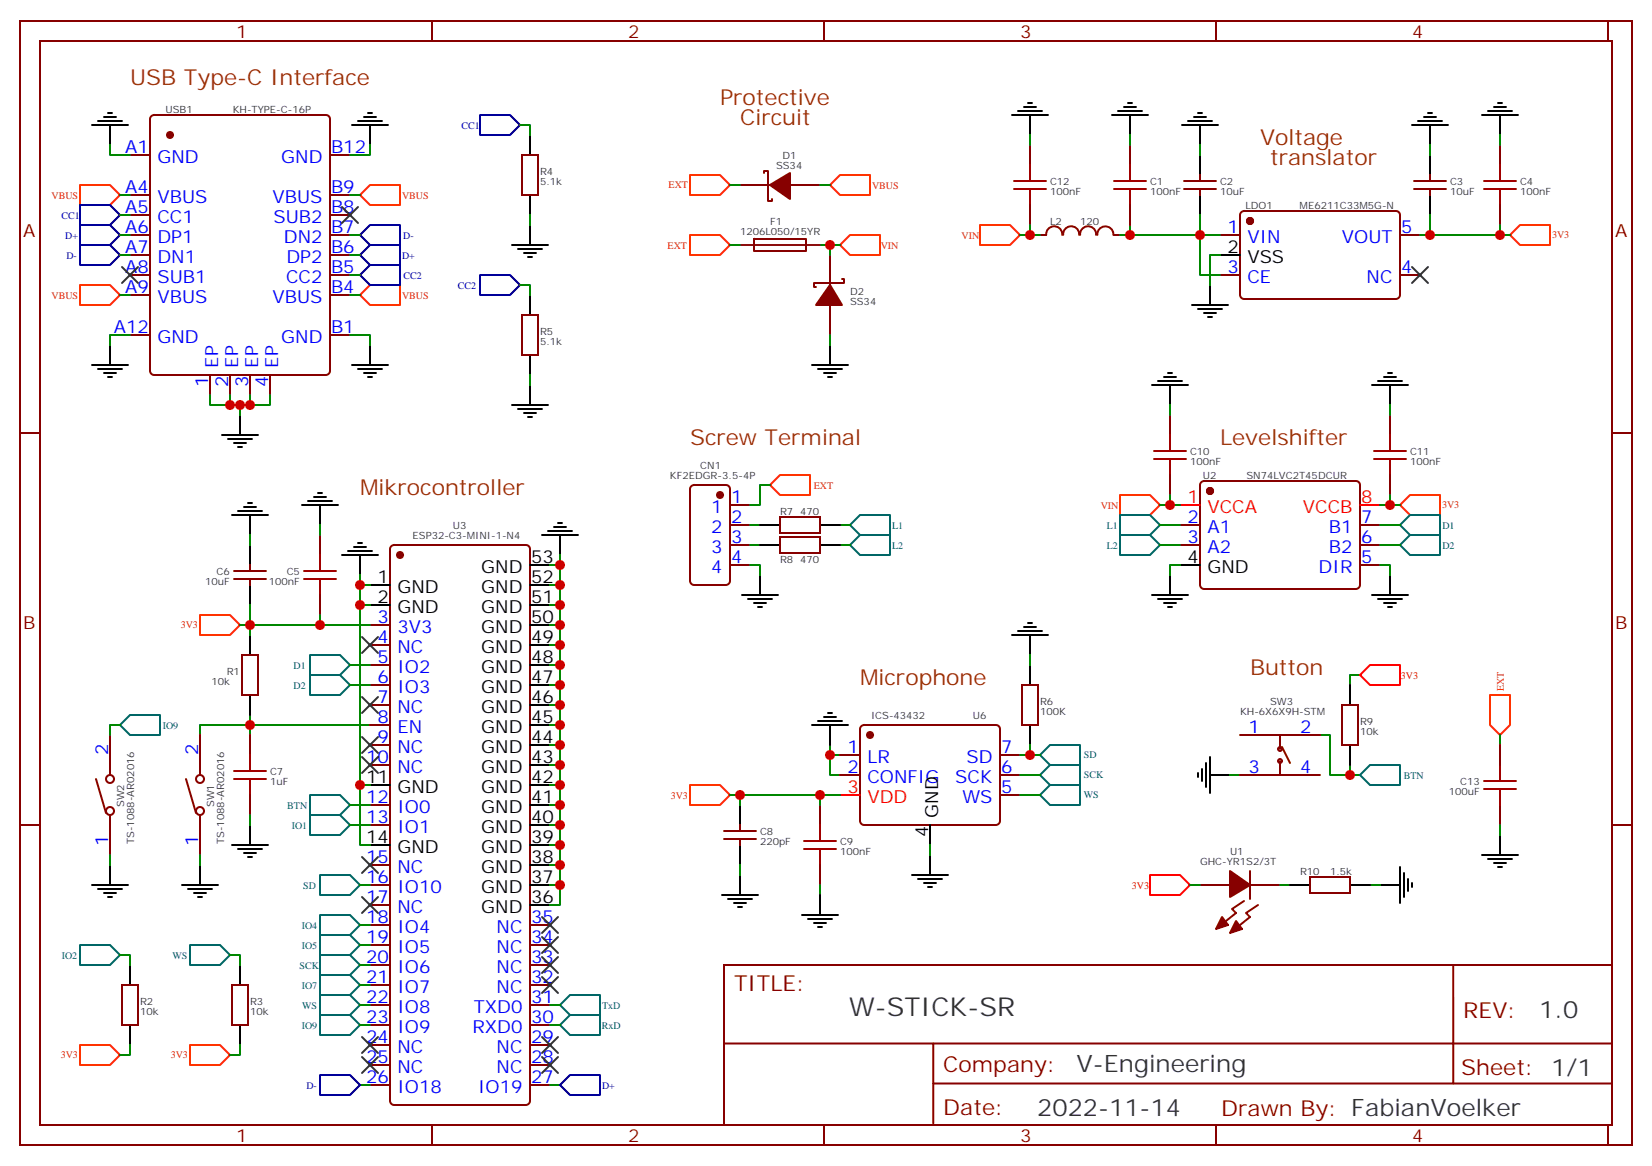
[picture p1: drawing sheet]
<svg xmlns="http://www.w3.org/2000/svg" width="291mm" height="206mm" viewBox="0 0 291 206" stroke-linecap="round" stroke-linejoin="round" font-family="sans-serif">
<g fill="none" stroke="#870000" stroke-width=".35">
<path d="M3.5 3.7h284.4v198.3h-284.4zM7.1 7.2h277.2v191.2h-277.2zM76.2 3.7v3.5M145.3 3.7v3.5M214.5 3.7v3.5M283.6 3.7v3.5M22.9 37.9h3.6M22.9 34.4h3.6M22.9 27.3h3.6M26.7 20.5l.5-.2h30.3a.71 .71 0 0 1 .7 .7v44.4a.76 .76 0 0 1-.7 .7h-30.3a.76 .76 0 0 1-.7-.7v-44.4zM58.2 37.9h3.5M58.2 34.4h3.5"/>
<path d="M58.2 27.3h3.5M92.1 27.3h2.8v7.1h-2.8zM130.5 32.6h5.3M134.8 30.5v-.3h.7v5.3h.7v-.4M139.3 32.6h5.3M181.7 25.6v3.5M181.7 36.2v3.5M199.3 25.6v3.5M199.3 36.2v3.5M208.8 31.9h5.7M208.8 33.3h5.7M211.7 30.9v1"/>
<path d="M211.7 33.3v1.1M219 37.4l.4-.2h26.8a.71 .71 0 0 1 .7 .7v14.1a.76 .76 0 0 1-.7 .7h-26.8a.76 .76 0 0 1-.7-.7v-14.1zM249.4 31.9h5.7M249.4 33.3h5.7M252.2 30.9v1M252.2 33.3v1.1M264.6 25.6v3.5M264.6 36.2v3.5M22.9 59.1h3.6M22.9 52h3.6M22.9 48.5h3.6M22.9 45h3.6"/>
<path d="M22.9 41.5h3.6M58.2 59.1h3.5M58.2 52h3.5M58.2 48.5h3.5M58.2 45h3.5M58.2 41.5h3.5M92.1 55.6h2.8v7h-2.8zM133 42.2h9.1l.1 2-9.2 .1zM146.4 45v5.3M146.4 53.8v5.3M148.5 49.2h.4v.7h-5.3v.7h.3M183.4 41.5h1.1"/>
<path d="M184.5 41.4a1.41 1.41 0 0 1 1.5-1.5 1.41 1.41 0 0 1 1.4 1.5M187.5 41.4a1.41 1.41 0 0 1 1.4-1.5 1.41 1.41 0 0 1 1.4 1.5M190.5 41.4a1.41 1.41 0 0 1 1.4-1.5 1.41 1.41 0 0 1 1.4 1.5M193.6 41.4a1.41 1.41 0 0 1 1.4-1.5 1.41 1.41 0 0 1 1.4 1.5M196.5 41.5h1.1M215.2 48.5h3.5M215.2 41.5h3.5M246.9 48.5h3.6M246.9 41.5h3.6M3.5 76.4h3.6M37 66.1v3.6M40.6 66.1v3.6"/>
<path d="M44.1 66.1v3.6M47.6 66.1v3.6M206.4 73.2v3.5M245.2 73.2v3.5M284.3 76.4h3.6M44.1 99.7v1M56.4 94.4v3.5M69 96.3l.5-.2h23.3a.71 .71 0 0 1 .7 .7v97.4a.76 .76 0 0 1-.7 .7h-23.3a.76 .76 0 0 1-.7-.7v-97.4zM121.9 85.8l.5-.3h5.7a.71 .71 0 0 1 .7 .8v16.2a.76 .76 0 0 1-.7 .7h-5.7a.76 .76 0 0 1-.7-.7v-16.2zM128.8 92.6h3.5M128.8 96.1h3.5M128.8 99.7h3.5"/>
<path d="M128.8 89.1h3.5M137.6 91.2h7v2.8h-7zM137.6 94.7h7v2.8h-7zM206.4 83.8v3.5M208.1 92.6h3.6M208.1 96.1h3.6M211.9 85l.5-.2h26.8a.71 .71 0 0 1 .7 .7v17.7a.76 .76 0 0 1-.7 .7h-26.8a.76 .76 0 0 1-.7-.7v-17.7zM239.9 92.6h3.5M239.9 96.1h3.5M239.9 99.7h3.5M245.2 83.8v3.5M41.3 100.7h5.6"/>
<path d="M41.3 102.1h5.6M42.7 115.5h2.8v7.1h-2.8zM44.1 102.1v1.1M56.4 105v3.5M65.3 110.2h3.5M65.3 113.8h3.5M65.3 117.3h3.5M16.9 137.4l1.8 6M19.4 129.6v7.1M32.8 137.4l1.8 6M35.3 129.6v7.1M44.1 129.6v3.6"/>
<path d="M65.3 120.8h3.5M65.3 124.4h3.5M65.3 127.9h3.5M65.3 131.4h3.5M65.3 134.9h3.5M148.2 133.2h3.5M148.2 136.7h3.5M151.9 128.1l.5-.2h23.3a.71 .71 0 0 1 .7 .7v16.2a.76 .76 0 0 1-.7 .7h-23.3a.76 .76 0 0 1-.7-.7v-16.2zM176.4 133.2h3.5M176.4 136.7h3.5M180.3 120.8h2.8v7.1h-2.8zM218.7 136.7h14.1"/>
<path d="M218.7 129.6h14.1M225.8 129.6v2.5M225.8 134.2v2.5M226.1 131.8l1.4 2.8M236.7 124.4h2.8v7h-2.8zM264.6 131.4v3.5M3.5 145.5h3.6M19.4 143.8v7M35.3 143.8v7M44.1 140.2v3.6M65.3 145.5h3.5M65.3 142h3.5"/>
<path d="M65.3 152.6h3.5M65.3 156.1h3.5M65.3 159.6h3.5M127.7 146.6h5.6M127.7 148h5.6M130.5 145.5v1.1M130.5 148v1M144.6 142v3.5M144.6 152.6v3.5M176.4 140.2h3.5M211.7 156.1h5.3M219.4 158.9l-2.1 1.4 .7 .7-1.7 1.5"/>
<path d="M220.5 156.1h5.3M220.5 153.6v5M221.9 159.6l-2.1 1.4 .7 .7-1.8 1.5M231.1 154.7h7v2.8h-7zM264.6 142v3.5M284.3 145.5h3.6M21.5 173.7h2.8v7.1h-2.8zM40.9 173.7h2.8v7.1h-2.8zM65.3 163.2h3.5M65.3 166.7h3.5M65.3 170.2h3.5M65.3 173.7h3.5"/>
<path d="M65.3 177.3h3.5M93.5 163.2h3.5M93.5 166.7h3.5M93.5 170.2h3.5M93.5 173.7h3.5M93.5 177.3h3.5M127.7 170.2h156.6v28.2h-156.6zM256.3 170.2v20.9M65.3 180.8h3.5M65.3 184.3h3.5M65.3 187.9h3.5M65.3 191.4h3.5"/>
<path d="M76.2 198.4v3.6M93.5 180.8h3.5M93.5 184.3h3.5M93.5 187.9h3.5M93.5 191.4h3.5M127.7 184.1h156.5M145.3 198.4v3.6M164.6 191.1h119.6M164.6 184.1v14.1M214.5 198.4v3.6M283.6 198.4v3.6"/>
<circle cx="19.4" cy="137.4" r=".71"/>
<circle cx="35.3" cy="137.4" r=".71"/>
<circle cx="225.8" cy="134.2" r=".35"/>
<circle cx="225.8" cy="132.1" r=".35"/>
<circle cx="19.4" cy="143.1" r=".71"/>
<circle cx="35.3" cy="143.1" r=".71"/>
</g>
<g fill="none" stroke="#000" stroke-width=".35">
<path d="M19 19.9h.8M64.9 19.9h.7M179.6 19.6h4.2M180.6 18.9h2.1M181.3 18.2h.7M197.2 19.6h4.2M198.3 18.9h2.1M199 18.2h.7M211.3 19.9h.7M251.9 19.9h.7M262.5 19.6h4.2M263.5 18.9h2.1"/>
<path d="M264.2 18.2h.7M16.2 22h6.4M17.3 21.3h4.2M18.3 20.6h2.2M19.4 22v3.6M62.1 22h6.3M63.1 21.3h4.3M64.2 20.6h2.1M65.3 22v3.6M93.5 23.8v3.5M93.5 34.4v3.5M93.5 39.7v3.5"/>
<path d="M178.5 20.3h6.4M181.7 20.3v3.5M196.1 20.3h6.4M199.3 20.3v3.5M208.5 22h6.3M209.5 21.3h4.3M210.6 20.6h2.1M211.7 22v3.6M211.7 27.3v3.6M211.7 34.4v3.5M249.1 22h6.3M250.1 21.3h4.3"/>
<path d="M251.2 20.6h2.1M252.2 22v3.6M252.2 27.3v3.6M252.2 34.4v3.5M261.4 20.3h6.4M264.6 20.3v3.5M90.3 43.2h6.4M91.4 43.9h4.2M92.4 44.6h2.1M93.1 45.3h.7M93.5 52v3.6M210.3 53.8h6.3"/>
<path d="M211.3 54.5h4.2M212.4 55.2h2.1M213.1 55.9h.7M213.4 50.3v3.5M215.2 45h3.5M16.2 64.4h6.4M17.3 65.1h4.2M18.3 65.8h2.2M19 66.5h.8M19.4 60.9v3.5M39.2 76.7h6.3M40.2 77.4h4.2"/>
<path d="M41.3 78.1h2.1M42 78.8h.7M42.3 73.2v3.5M62.1 64.4h6.3M63.1 65.1h4.3M64.2 65.8h2.1M64.9 66.5h.7M65.3 60.9v3.5M90.3 71.4h6.4M91.4 72.1h4.2M92.4 72.8h2.1M93.1 73.6h.7"/>
<path d="M93.5 62.6v3.5M93.5 67.9v3.5M143.2 64.4h6.4M144.3 65.1h4.2M145.3 65.8h2.2M146 66.5h.8M146.4 60.9v3.5M203.2 67.9h6.3M204.3 67.2h4.2M205.3 66.5h2.1M206 65.8h.7M206.4 67.9v3.5"/>
<path d="M242 67.9h6.4M243.1 67.2h4.2M244.1 66.5h2.1M244.8 65.8h.7M245.2 67.9v3.5M40.9 90.8h6.4M42 90.1h4.2M43 89.4h2.2M43.7 88.7h.7M44.1 90.8v3.6M44.1 96.1v3.6M53.3 89.1h6.3"/>
<path d="M54.3 88.4h4.3M55.4 87.7h2.1M56.1 87h.7M56.4 89.1v3.5M60.3 97.9h6.4M61.4 97.2h4.2M62.4 96.5h2.2M63.1 95.8h.8M63.5 97.9v3.5M93.5 99.7h3.5M95.6 94.4h6.4M96.7 93.7h4.2"/>
<path d="M97.7 93h2.1M98.4 92.3h.7M98.8 94.4v3.5M134.1 92.6h3.5M134.1 96.1h3.5M144.6 92.6h3.6M144.6 96.1h3.6M208.1 99.7h3.6M44.1 103.2v3.5M44.1 112v3.5M65.3 103.2h3.5M65.3 106.7h3.5"/>
<path d="M93.5 103.2h3.5M93.5 106.7h3.5M93.5 117.3h3.5M93.5 113.8h3.5M93.5 110.2h3.5M130.9 105h6.3M131.9 105.7h4.3M133 106.4h2.1M133.7 107.1h.7M134.1 101.4v3.6M178.5 112h6.4M179.6 111.3h4.2"/>
<path d="M180.6 110.6h2.1M181.3 109.9h.7M181.7 112v3.5M181.7 117.3v3.5M203.2 105h6.3M204.3 105.7h4.2M205.3 106.4h2.1M206 107.1h.7M206.4 101.4v3.6M242 105h6.4M243.1 105.7h4.2M244.1 106.4h2.1"/>
<path d="M244.8 107.1h.7M245.2 101.4v3.6M44.1 122.6v3.5M65.3 138.5h3.5M93.5 127.9h3.5M93.5 138.5h3.5M93.5 134.9h3.5M93.5 131.4h3.5M93.5 124.4h3.5M93.5 120.8h3.5M143.2 127.9h6.4M144.3 127.2h4.2"/>
<path d="M145.3 126.5h2.2M146 125.8h.8M146.4 127.9v3.5M181.7 127.9v3.5M211.3 136.3v.8M212 135.6v2.2M212.7 134.6v4.2M213.4 133.5v6.4M213.4 136.7h3.6M238.1 120.8v3.6M238.1 131.4v3.5M16.2 156.1h6.4"/>
<path d="M17.3 156.8h4.2M18.3 157.5h2.2M19 158.2h.8M19.4 152.6v3.5M32.1 156.1h6.4M33.2 156.8h4.2M34.2 157.5h2.1M34.9 158.2h.7M35.3 152.6v3.5M40.9 149h6.4M42 149.8h4.2M43 150.5h2.2"/>
<path d="M43.7 151.2h.7M44.1 145.5v3.5M65.3 149h3.5M93.5 156.1h3.5M93.5 149h3.5M93.5 159.6h3.5M93.5 152.6h3.5M93.5 145.5h3.5M93.5 142h3.5M127.4 157.9h6.3M128.4 158.6h4.2M129.5 159.3h2.1"/>
<path d="M130.2 160h.7M130.5 142v3.5M130.5 149v3.6M130.5 154.3v3.6M144.6 157.9v3.5M160.9 154.3h6.3M161.9 155h4.3M163 155.8h2.1M163.7 156.5h.7M164 145.5v3.5M164 150.8v3.5M227.5 156.1h3.6"/>
<path d="M238.1 156.1h3.6M243.4 156.1h3.5M246.9 152.9v6.4M247.6 154v4.2M248.4 155v2.2M249.1 155.8v.7M261.4 150.8h6.4M262.5 151.5h4.2M263.5 152.2h2.1M264.2 152.9h.7M264.6 147.3v3.5M22.9 170.2v3.5"/>
<path d="M42.3 170.2v3.5M141.5 161.4h6.3M142.5 162.1h4.3M143.6 162.8h2.1M144.3 163.5h.7M22.9 180.8v3.5M42.3 180.8v3.5"/>
</g>
<g fill="none" stroke="#008700" stroke-width=".35">
<path d="M19.4 25.6v1.7h3.5M21.2 34.4h1.7M21.2 37.9h1.7M61.7 34.4h1.8M65.3 25.6v1.7h-3.6M91.7 22h1.8v1.8M93.5 37.9v1.8M128.8 32.6h1.7M144.6 32.6h1.8M181.7 39.7v1.8h1.7M181.7 23.8v1.8M199.3 39.7v1.8h-1.7"/>
<path d="M199.3 23.8v1.8M211.7 37.9v3.6h-12.4M211.7 25.6v1.7M252.2 25.6v1.7M252.2 37.9v3.6M264.6 23.8v1.8M264.6 39.7v1.8M21.2 45h1.7M21.2 41.5h1.7M21.2 52h1.7M22.9 59.1h-3.5v1.8M61.7 59.1h3.6v1.8"/>
<path d="M61.7 45h1.8M61.7 41.5h1.8M61.7 52h1.8M61.7 48.5h1.8M91.7 50.3h1.8v1.7M128.8 43.2h1.7M144.6 43.2h1.8v1.8M146.4 59.1v1.8M146.4 43.2h1.8M179.9 41.5h1.8M215.2 45h-1.8v5.3M215.2 41.5h-3.5v7h3.5"/>
<path d="M250.5 41.5h15.8M37 69.7v1.7h5.3v1.8M40.6 69.7v1.7M44.1 69.7v1.7h-1.8M47.6 69.7v1.7h-3.5M93.5 66.1v1.8M206.4 71.4v1.8M245.2 71.4v1.8M44.1 94.4v1.7M56.4 92.6v1.8M98.8 97.9v1.8h-1.8M98.8 99.7v3.5h-1.8"/>
<path d="M132.3 99.7h1.8v1.7M132.3 92.6h1.8M132.3 96.1h1.8M135.8 85.5h-1.7v3.6h-1.8M148.2 92.6h1.7M148.2 96.1h1.7M204.6 89.1h3.5M204.6 92.6h3.5M204.6 96.1h3.5M206.4 87.3v1.8M208.1 99.7h-1.7v1.7M243.4 99.7h1.8v1.7"/>
<path d="M243.4 89.1h3.5M243.4 92.6h3.5M243.4 96.1h3.5M245.2 87.3v1.8M42.3 110.2h23M44.1 106.7v5.3M56.4 108.5v1.7M61.7 117.3h3.6M63.5 101.4v1.8h1.8M63.5 103.2v3.5h1.8M63.5 106.7v42.3h1.8M98.8 103.2v3.5h-1.8"/>
<path d="M98.8 106.7v3.5h-1.8M98.8 110.2v3.6h-1.8M98.8 113.8v3.5h-1.8M98.8 117.3v3.5h-1.8M181.7 115.5v1.8M239.9 119.1h-1.8v1.7M21.2 127.9h-1.8v1.7M44.1 126.1v3.5M61.7 120.8h3.6M63.5 138.5h1.8M65.3 127.9h-30v1.7M98.8 120.8v3.6h-1.8"/>
<path d="M98.8 124.4v3.5h-1.8M98.8 127.9v3.5h-1.8M98.8 131.4v3.5h-1.8M98.8 134.9v3.6h-1.8M98.8 138.5v3.5h-1.8M146.4 133.2v3.5h1.8M146.4 131.4v1.8h1.8M179.9 136.7h3.5M181.7 131.4v1.8h-1.8M181.7 133.2h1.7M217 136.7h1.7M232.8 129.6h1.8v7.1h5.3"/>
<path d="M238.1 134.9v1.8M264.6 129.6v1.8M19.4 150.8v1.8M35.3 150.8v1.8M44.1 143.8v1.7M61.7 142h3.6M61.7 145.5h3.6M63.5 156.1h1.8M98.8 142v3.5h-1.8M98.8 145.5v3.5h-1.8M98.8 149v3.6h-1.8M98.8 152.6v3.5h-1.8"/>
<path d="M98.8 156.1v3.5h-1.8M128.8 140.2h19.4M130.5 140.2v1.8M130.5 152.6v1.7M144.6 140.2v1.8M144.6 156.1v1.8M164 149v1.8M179.9 140.2h3.5M209.9 156.1h1.8M225.8 156.1h1.7M241.7 156.1h1.7M264.6 145.5v1.8"/>
<path d="M21.2 168.5h1.7v1.7M40.6 168.5h1.7v1.7M63.5 177.3h1.8M63.5 173.7h1.8M63.5 170.2h1.8M63.5 166.7h1.8M63.5 163.2h1.8M97 177.3h1.8M22.9 184.3v1.8h-1.7M42.3 184.3v1.8h-1.7M63.5 191.4h1.8M63.5 180.8h1.8"/>
<path d="M97 191.4h1.8M97 180.8h1.8"/>
</g>
<g fill="none" stroke="#f30" stroke-width=".35">
<path d="M14.1 32.6h5.3l1.8 1.8-1.8 1.8h-5.3zM63.5 34.4l1.8-1.8h5.3v3.6h-5.3zM121.7 30.9h5.3l1.8 1.7-1.8 1.8h-5.3zM146.4 32.6l1.8-1.7h5.3v3.5h-5.3zM172.9 39.7h5.3l1.7 1.8-1.7 1.7h-5.3zM14.1 50.3h5.3l1.8 1.7-1.8 1.8h-5.3zM65.3 50.3h5.3v3.5h-5.3l-1.8-1.8zM121.7 41.5h5.3l1.8 1.7-1.8 1.8h-5.3zM148.2 43.2l1.7-1.7h5.3v3.5h-5.3zM266.3 41.5l1.8-1.8h5.3v3.5h-5.3zM135.8 85.5l1.8-1.7h5.3v3.5h-5.3zM197.6 87.3h5.2l1.8 1.8-1.8 1.7h-5.2z"/>
<path d="M246.9 89.1l1.8-1.8h5.3v3.5h-5.3zM35.3 108.5h5.3l1.7 1.7-1.7 1.8h-5.3zM121.7 138.5h5.3l1.8 1.7-1.8 1.8h-5.3zM262.8 122.6h3.5v5.3l-1.7 1.7-1.8-1.7zM14.1 184.3h5.3l1.8 1.8-1.8 1.8h-5.3zM33.5 184.3h5.3l1.8 1.8-1.8 1.8h-5.3z"/>
</g>
<g fill="none" stroke="#a10000" stroke-width=".35">
<path d="M178.9 31.9h5.6M178.9 33.3h5.6M181.7 29.1v2.8M181.7 33.3v2.9M196.5 31.9h5.6M196.5 33.3h5.6M199.3 29.1v2.8M199.3 33.3v2.9M261.8 31.9h5.6M261.8 33.3h5.6M264.6 29.1v2.8M264.6 33.3v2.9"/>
<path d="M203.6 79.6h5.6M206.4 76.7v2.9M242.4 79.6h5.6M245.2 76.7v2.9M56.4 97.9v2.8M203.6 81h5.6M206.4 81v2.8M242.4 81h5.6M245.2 81v2.8M53.6 100.7h5.7M53.6 102.1h5.7M56.4 102.1v2.9"/>
<path d="M41.3 136h5.6M41.3 137.4h5.6M44.1 133.2v2.8M44.1 137.4v2.8M261.8 139.2h5.6M261.8 137.8h5.6M264.6 134.9v2.9M264.6 139.2v2.8M141.8 148.3h5.7M141.8 149.8h5.7M144.6 145.5v2.8M144.6 149.8v2.8"/>
</g>
<g fill="none" stroke="#066" stroke-width=".35">
<path d="M151.7 90.8h5.3v3.6h-5.3l-1.8-1.8zM151.7 94.4h5.3v3.5h-5.3l-1.8-1.8zM197.6 90.8h5.2l1.8 1.8-1.8 1.8h-5.2zM197.6 94.4h5.2l1.8 1.7-1.8 1.8h-5.2zM248.7 90.8h5.3v3.6h-5.3l-1.8-1.8zM248.7 94.4h5.3v3.5h-5.3l-1.8-1.8zM54.7 115.5h5.3l1.7 1.8-1.7 1.8h-5.3zM54.7 119.1h5.3l1.7 1.7-1.7 1.8h-5.3zM21.2 127.9l1.7-1.8h5.3v3.5h-5.3zM183.4 133.2l1.8-1.8h5.3v3.5h-5.3zM183.4 136.7l1.8-1.8h5.3v3.6h-5.3zM239.9 136.7l1.8-1.8h5.2v3.6h-5.2z"/>
<path d="M54.7 140.2h5.3l1.7 1.8-1.7 1.8h-5.3zM54.7 143.8h5.3l1.7 1.7-1.7 1.8h-5.3zM56.4 154.3h5.3l1.8 1.8-1.8 1.8h-5.3zM183.4 140.2l1.8-1.7h5.3v3.5h-5.3zM14.1 166.7h5.3l1.8 1.8-1.8 1.7h-5.3zM33.5 166.7h5.3l1.8 1.8-1.8 1.7h-5.3zM56.4 175.5h5.3l1.8 1.8-1.8 1.7h-5.3zM56.4 172h5.3l1.8 1.7-1.8 1.8h-5.3zM56.4 168.5h5.3l1.8 1.7-1.8 1.8h-5.3zM56.4 164.9h5.3l1.8 1.8-1.8 1.8h-5.3zM56.4 161.4h5.3l1.8 1.8-1.8 1.7h-5.3zM56.4 179h5.3l1.8 1.8-1.8 1.8h-5.3z"/>
<path d="M98.8 177.3l1.7-1.8h5.3v3.5h-5.3zM98.8 180.8l1.7-1.8h5.3v3.6h-5.3z"/>
</g>
<g fill="#870000" stroke="#870000" stroke-width=".35">
<path d="M135.8 32.6l3.5-2.1v4.6z"/>
<path d="M146.4 50.3l2.1 3.5h-4.6z"/>
<path d="M217 153.6l3.5 2.5-3.5 2.1z"/>
<path d="M218 162.5l1.1 1.4-2.1 .7z"/>
<path d="M215.5 161.7l1.1 1.5-2.1 .7z"/>
<circle cx="30" cy="23.8" r=".53"/>
<circle cx="220.5" cy="39" r=".53"/>
<circle cx="213.4" cy="86.6" r=".53"/>
<circle cx="153.5" cy="129.6" r=".53"/>
<circle cx="127" cy="87.3" r=".53"/>
<circle cx="70.6" cy="97.9" r=".53"/>
</g>
<g fill="none" stroke="#333" stroke-width=".35">
<path d="M60.3 36.5l2.8 2.8M63.1 36.5l-2.8 2.8M21.5 47.1l2.8 2.8M24.3 47.1l-2.8 2.8M249.1 47.1l2.8 2.8M251.9 47.1l-2.8 2.8M63.9 112.4l2.8 2.8M66.7 112.4l-2.8 2.8M63.9 130l2.8 2.8M63.9 133.5l2.8 2.8M63.9 122.9l2.8 2.9M66.7 130l-2.8 2.8"/>
<path d="M66.7 133.5l-2.8 2.8M66.7 122.9l-2.8 2.9M63.9 151.2l2.8 2.8M63.9 158.2l2.8 2.8M66.7 151.2l-2.8 2.8M66.7 158.2l-2.8 2.8M95.6 161.7l2.8 2.9M95.6 165.3l2.8 2.8M95.6 168.8l2.8 2.8M95.6 172.3l2.8 2.9M98.4 161.7l-2.8 2.9M98.4 165.3l-2.8 2.8"/>
<path d="M98.4 168.8l-2.8 2.8M98.4 172.3l-2.8 2.9M63.9 186.4l2.8 2.9M63.9 182.9l2.8 2.8M66.7 186.4l-2.8 2.9M66.7 182.9l-2.8 2.8M95.6 182.9l2.8 2.8M95.6 186.4l2.8 2.9M98.4 182.9l-2.8 2.8M98.4 186.4l-2.8 2.9"/>
</g>
<path d="M14.1 39.7h5.3l1.8 1.8-1.8 1.7h-5.3zM14.1 36.2h5.3l1.8 1.7-1.8 1.8h-5.3zM65.3 39.7h5.3v3.5h-5.3l-1.8-1.7zM84.7 20.3h5.3l1.7 1.7-1.7 1.8h-5.3zM14.1 43.2h5.3l1.8 1.8-1.8 1.7h-5.3zM65.3 43.2h5.3v3.5h-5.3l-1.8-1.7zM65.3 46.7h5.3v3.6h-5.3l-1.8-1.8zM84.7 48.5h5.3l1.7 1.8-1.7 1.7h-5.3zM56.4 189.6h5.3l1.8 1.8-1.8 1.7h-5.3zM100.5 189.6h5.3v3.5h-5.3l-1.7-1.7z" fill="none" stroke="#009" stroke-width=".35"/>
<path d="M208.1 89.1h3.6M239.9 89.1h3.5M239.9 119.1l1.8-1.8h5.2v3.5h-5.2zM148.2 140.2h3.5M202.8 154.3h5.3l1.8 1.8-1.8 1.8h-5.3z" fill="none" stroke="#f00" stroke-width=".35"/>
<path d="M130.5 43.2h14.1" fill="none" stroke="#8c2424" stroke-width=".35"/>
<g fill="#c00">
<circle cx="44.1" cy="127.9" r=".88"/>
<circle cx="40.6" cy="71.4" r=".88"/>
<circle cx="42.3" cy="71.4" r=".88"/>
<circle cx="44.1" cy="71.4" r=".88"/>
<circle cx="252.2" cy="41.5" r=".88"/>
<circle cx="264.6" cy="41.5" r=".88"/>
<circle cx="211.7" cy="41.5" r=".88"/>
<circle cx="245.2" cy="89.1" r=".88"/>
<circle cx="206.4" cy="89.1" r=".88"/>
<circle cx="146.4" cy="133.2" r=".88"/>
<circle cx="144.6" cy="140.2" r=".88"/>
<circle cx="130.5" cy="140.2" r=".88"/>
<circle cx="181.7" cy="133.2" r=".88"/>
<circle cx="98.8" cy="99.7" r=".88"/>
<circle cx="98.8" cy="103.2" r=".88"/>
<circle cx="98.8" cy="106.7" r=".88"/>
<circle cx="98.8" cy="110.2" r=".88"/>
<circle cx="98.8" cy="113.8" r=".88"/>
<circle cx="98.8" cy="117.3" r=".88"/>
<circle cx="98.8" cy="120.8" r=".88"/>
<circle cx="98.8" cy="124.4" r=".88"/>
<circle cx="98.8" cy="127.9" r=".88"/>
<circle cx="98.8" cy="131.4" r=".88"/>
<circle cx="98.8" cy="134.9" r=".88"/>
<circle cx="98.8" cy="138.5" r=".88"/>
<circle cx="98.8" cy="142" r=".88"/>
<circle cx="98.8" cy="145.5" r=".88"/>
<circle cx="98.8" cy="149" r=".88"/>
<circle cx="98.8" cy="152.6" r=".88"/>
<circle cx="98.8" cy="156.1" r=".88"/>
<circle cx="63.5" cy="103.2" r=".88"/>
<circle cx="44.1" cy="110.2" r=".88"/>
<circle cx="63.5" cy="106.7" r=".88"/>
<circle cx="63.5" cy="138.5" r=".88"/>
<circle cx="56.4" cy="110.2" r=".88"/>
<circle cx="199.3" cy="41.5" r=".88"/>
<circle cx="146.4" cy="43.2" r=".88"/>
<circle cx="181.7" cy="41.5" r=".88"/>
<circle cx="238.1" cy="136.7" r=".88"/>
</g>
<text font-size="4.6" fill="#333" x="149.8" y="179.2">W-STICK-SR</text>
<g font-size="4.2" fill="#333">
<text x="271.5" y="179.5">1.0</text>
<text x="189.9" y="189">V-Engineering</text>
<text x="183" y="196.8">2022-11-14</text>
</g>
<g font-size="3.9" fill="#930">
<text x="22.9" y="15">USB Type-C Interface</text>
<text x="127" y="18.5">Protective</text>
<text x="130.5" y="22">Circuit</text>
<text x="222.2" y="25.6">Voltage</text>
<text x="224" y="29.1">translator</text>
<text x="121.7" y="78.5">Screw Terminal</text>
<text x="215.2" y="78.5">Levelshifter</text>
<text x="63.5" y="87.3">Mikrocontroller</text>
<text x="220.5" y="119.1">Button</text>
<text x="151.7" y="120.8">Microphone</text>
</g>
<g font-size="3.9" fill="#800">
<text x="129.5" y="174.8">TITLE:</text>
<text x="258.1" y="179.5">REV:</text>
<text x="166.4" y="189">Company:</text>
<text x="257.7" y="189.6">Sheet: 1/1</text>
<text x="166.4" y="196.7">Date:</text>
<text x="215.4" y="196.8">Drawn By: FabianVoelker</text>
</g>
<g font-size="3.2" fill="#800">
<text x="41.6" y="6.7">1</text>
<text x="110.8" y="6.7">2</text>
<text x="179.9" y="6.7">3</text>
<text x="249.1" y="6.7">4</text>
<text x="4.1" y="41.8">A</text>
<text x="284.9" y="41.8">A</text>
<text x="4.1" y="110.9">B</text>
<text x="284.9" y="110.9">B</text>
<text x="41.6" y="201.4">1</text>
<text x="110.8" y="201.4">2</text>
<text x="179.9" y="201.4">3</text>
<text x="249.1" y="201.4">4</text>
</g>
<g font-size="3.2" fill="#00f">
<text x="22.1" y="27">A1</text>
<text x="27.8" y="28.8">GND</text>
<text x="49.6" y="28.8">GND</text>
<text x="58.4" y="27">B12</text>
<text x="22.1" y="34">A4</text>
<text x="27.8" y="35.8">VBUS</text>
<text x="48.1" y="35.8">VBUS</text>
<text x="58.4" y="34">B9</text>
<text x="22.1" y="41.1">A6</text>
<text x="22.1" y="37.6">A5</text>
<text x="27.8" y="39.3">CC1</text>
<text x="48.2" y="39.3">SUB2</text>
<text x="58.4" y="37.6">B8</text>
<text x="58.4" y="41.1">B7</text>
<text x="216.5" y="41.1">1</text>
<text x="247.1" y="41.1">5</text>
<text x="22.1" y="44.6">A7</text>
<text x="27.8" y="46.4">DN1</text>
<text x="27.8" y="42.9">DP1</text>
<text x="50.1" y="42.9">DN2</text>
<text x="50.5" y="46.4">DP2</text>
<text x="58.4" y="44.6">B6</text>
<text x="220" y="42.9">VIN</text>
<text x="236.7" y="42.9">VOUT</text>
<text x="22.1" y="51.7">A9</text>
<text x="22.1" y="48.2">A8</text>
<text x="27.8" y="53.4">VBUS</text>
<text x="27.8" y="49.9">SUB1</text>
<text x="48.1" y="53.4">VBUS</text>
<text x="50.5" y="49.9">CC2</text>
<text x="58.4" y="48.2">B5</text>
<text x="58.4" y="51.7">B4</text>
<text x="216.5" y="48.2">3</text>
<text x="220" y="49.9">CE</text>
<text x="241" y="49.9">NC</text>
<text x="247.1" y="48.2">4</text>
<text x="20.1" y="58.7">A12</text>
<text x="58.4" y="58.7">B1</text>
<text x="27.8" y="60.5">GND</text>
<text x="38.5" y="64.8" transform="rotate(-90 38.5 64.8)">EP</text>
<text x="42" y="64.8" transform="rotate(-90 42 64.8)">EP</text>
<text x="45.5" y="64.8" transform="rotate(-90 45.5 64.8)">EP</text>
<text x="49" y="64.8" transform="rotate(-90 49 64.8)">EP</text>
<text x="49.6" y="60.5">GND</text>
<text x="36.7" y="68.3" transform="rotate(-90 36.7 68.3)">1</text>
<text x="40.2" y="68.3" transform="rotate(-90 40.2 68.3)">2</text>
<text x="43.7" y="68.3" transform="rotate(-90 43.7 68.3)">3</text>
<text x="47.3" y="68.3" transform="rotate(-90 47.3 68.3)">4</text>
<text x="128.9" y="88.7">1</text>
<text x="125.4" y="90.5">1</text>
<text x="125.4" y="94">2</text>
<text x="128.9" y="92.3">2</text>
<text x="128.9" y="95.8">3</text>
<text x="209.5" y="92.3">2</text>
<text x="209.5" y="95.8">3</text>
<text x="213" y="94">A1</text>
<text x="234.4" y="94">B1</text>
<text x="240.1" y="95.8">6</text>
<text x="240.1" y="92.3">7</text>
<text x="125.4" y="97.5">3</text>
<text x="125.4" y="101.1">4</text>
<text x="128.9" y="99.3">4</text>
<text x="213" y="97.5">A2</text>
<text x="232.6" y="101.1">DIR</text>
<text x="234.4" y="97.5">B2</text>
<text x="240.1" y="99.3">5</text>
<text x="66.6" y="109.9">3</text>
<text x="66.6" y="113.4">4</text>
<text x="70.1" y="111.7">3V3</text>
<text x="66.6" y="116.9">5</text>
<text x="70.1" y="115.2">NC</text>
<text x="70.1" y="118.7">IO2</text>
<text x="66.6" y="120.5">6</text>
<text x="66.6" y="124">7</text>
<text x="70.1" y="122.2">IO3</text>
<text x="70.1" y="125.8">NC</text>
<text x="66.6" y="127.5">8</text>
<text x="66.6" y="131.1">9</text>
<text x="70.1" y="129.3">EN</text>
<text x="220.2" y="129.3">1</text>
<text x="229.3" y="129.3">2</text>
<text x="19" y="133.2" transform="rotate(-90 19 133.2)">2</text>
<text x="34.9" y="133.2" transform="rotate(-90 34.9 133.2)">2</text>
<text x="64.6" y="134.6">10</text>
<text x="70.1" y="132.8">NC</text>
<text x="70.1" y="136.3">NC</text>
<text x="149.5" y="132.8">1</text>
<text x="149.5" y="136.3">2</text>
<text x="153" y="134.6">LR</text>
<text x="170.5" y="134.6">SD</text>
<text x="176.6" y="136.3">6</text>
<text x="176.6" y="132.8">7</text>
<text x="220.2" y="136.3">3</text>
<text x="229.3" y="136.3">4</text>
<text x="64.6" y="141.6">12</text>
<text x="70.1" y="143.4">IO0</text>
<text x="153" y="138.1">CONFIG</text>
<text x="168.5" y="138.1">SCK</text>
<text x="169.8" y="141.6">WS</text>
<text x="176.6" y="139.9">5</text>
<text x="19" y="149.3" transform="rotate(-90 19 149.3)">1</text>
<text x="34.9" y="149.3" transform="rotate(-90 34.9 149.3)">1</text>
<text x="64.6" y="145.2">13</text>
<text x="70.1" y="146.9">IO1</text>
<text x="64.6" y="152.2">15</text>
<text x="64.6" y="155.8">16</text>
<text x="70.1" y="154">NC</text>
<text x="64.6" y="159.3">17</text>
<text x="70.1" y="157.5">IO10</text>
<text x="70.1" y="161">NC</text>
<text x="64.6" y="162.8">18</text>
<text x="64.6" y="166.3">19</text>
<text x="70.1" y="164.6">IO4</text>
<text x="87.6" y="164.6">NC</text>
<text x="93.7" y="166.3">34</text>
<text x="93.7" y="162.8">35</text>
<text x="64.6" y="169.9">20</text>
<text x="64.6" y="173.4">21</text>
<text x="70.1" y="168.1">IO5</text>
<text x="70.1" y="171.6">IO6</text>
<text x="87.6" y="171.6">NC</text>
<text x="87.6" y="168.1">NC</text>
<text x="93.7" y="173.4">32</text>
<text x="93.7" y="169.9">33</text>
<text x="64.6" y="176.9">22</text>
<text x="70.1" y="175.2">IO7</text>
<text x="70.1" y="178.7">IO8</text>
<text x="83.6" y="178.7">TXD0</text>
<text x="87.6" y="175.2">NC</text>
<text x="93.7" y="176.9">31</text>
<text x="64.6" y="180.4">23</text>
<text x="64.6" y="184">24</text>
<text x="70.1" y="182.2">IO9</text>
<text x="70.1" y="185.7">NC</text>
<text x="83.3" y="182.2">RXD0</text>
<text x="87.6" y="185.7">NC</text>
<text x="93.7" y="184">29</text>
<text x="93.7" y="180.4">30</text>
<text x="64.6" y="187.5">25</text>
<text x="64.6" y="191">26</text>
<text x="70.1" y="189.3">NC</text>
<text x="87.6" y="189.3">NC</text>
<text x="93.7" y="191">27</text>
<text x="93.7" y="187.5">28</text>
<text x="70.1" y="192.8">IO18</text>
<text x="84.3" y="192.8">IO19</text>
</g>
<g font-size="3.2">
<text x="216.5" y="44.6">2</text>
<text x="220" y="46.4">VSS</text>
<text x="84.9" y="101.1">GND</text>
<text x="93.7" y="99.3">53</text>
<text x="209.5" y="99.3">4</text>
<text x="213" y="101.1">GND</text>
<text x="66.6" y="102.8">1</text>
<text x="66.6" y="106.4">2</text>
<text x="70.1" y="104.6">GND</text>
<text x="84.9" y="104.6">GND</text>
<text x="93.7" y="106.4">51</text>
<text x="93.7" y="102.8">52</text>
<text x="70.1" y="108.1">GND</text>
<text x="84.9" y="111.7">GND</text>
<text x="84.9" y="108.1">GND</text>
<text x="93.7" y="113.4">49</text>
<text x="93.7" y="109.9">50</text>
<text x="84.9" y="118.7">GND</text>
<text x="84.9" y="115.2">GND</text>
<text x="93.7" y="116.9">48</text>
<text x="84.9" y="125.8">GND</text>
<text x="84.9" y="122.2">GND</text>
<text x="93.7" y="124">46</text>
<text x="93.7" y="120.5">47</text>
<text x="84.9" y="129.3">GND</text>
<text x="93.7" y="131.1">44</text>
<text x="93.7" y="127.5">45</text>
<text x="84.9" y="136.3">GND</text>
<text x="84.9" y="132.8">GND</text>
<text x="93.7" y="134.6">43</text>
<text x="64.6" y="138.1">11</text>
<text x="70.1" y="139.9">GND</text>
<text x="84.9" y="143.4">GND</text>
<text x="84.9" y="139.9">GND</text>
<text x="93.7" y="141.6">41</text>
<text x="93.7" y="138.1">42</text>
<text x="64.6" y="148.7">14</text>
<text x="84.9" y="146.9">GND</text>
<text x="93.7" y="148.7">39</text>
<text x="93.7" y="145.2">40</text>
<text x="163.7" y="147.7" transform="rotate(-90 163.7 147.7)">4</text>
<text x="165.5" y="144.2" transform="rotate(-90 165.5 144.2)">GND</text>
<text x="70.1" y="150.5">GND</text>
<text x="84.9" y="154">GND</text>
<text x="84.9" y="150.5">GND</text>
<text x="93.7" y="155.8">37</text>
<text x="93.7" y="152.2">38</text>
<text x="84.9" y="161">GND</text>
<text x="84.9" y="157.5">GND</text>
<text x="93.7" y="159.3">36</text>
</g>
<g font-size="3.2" fill="#f00">
<text x="209.5" y="88.7">1</text>
<text x="240.1" y="88.7">8</text>
<text x="213" y="90.5">VCCA</text>
<text x="229.8" y="90.5">VCCB</text>
<text x="149.5" y="139.9">3</text>
<text x="153" y="141.6">VDD</text>
</g>
<g font-size="1.8" fill="#333">
<text x="29.2" y="20">USB1</text>
<text x="41" y="20">KH-TYPE-C-16P</text>
<text x="136.9" y="29.8">SS34</text>
<text x="138" y="28.1">D1</text>
<text x="95.2" y="32.6">5.1k</text>
<text x="95.2" y="30.9">R4</text>
<text x="185.2" y="34.4">100nF</text>
<text x="185.2" y="32.6">C12</text>
<text x="202.8" y="34.4">100nF</text>
<text x="202.8" y="32.6">C1</text>
<text x="215.2" y="34.4">10uF</text>
<text x="215.2" y="32.6">C2</text>
<text x="255.8" y="34.4">10uF</text>
<text x="255.8" y="32.6">C3</text>
<text x="268.1" y="34.4">100nF</text>
<text x="268.1" y="32.6">C4</text>
<text x="130.5" y="41.5">1206L050/15YR</text>
<text x="135.8" y="39.7">F1</text>
<text x="185.2" y="39.7">L2</text>
<text x="190.5" y="39.7">120</text>
<text x="219.7" y="36.9">LDO1</text>
<text x="229.2" y="36.9">ME6211C33M5G-N</text>
<text x="149.9" y="53.8">SS34</text>
<text x="149.9" y="52">D2</text>
<text x="95.2" y="59.1">R5</text>
<text x="95.2" y="60.9">5.1k</text>
<text x="123.5" y="82.8">CN1</text>
<text x="209.9" y="82">100nF</text>
<text x="209.9" y="80.3">C10</text>
<text x="248.7" y="82">100nF</text>
<text x="248.7" y="80.3">C11</text>
<text x="118.2" y="84.5">KF2EDGR-3.5-4P</text>
<text x="212.1" y="84.5">U2</text>
<text x="219.9" y="84.5">SN74LVC2T45DCUR</text>
<text x="72.8" y="95.1">ESP32-C3-MINI-1-N4</text>
<text x="79.9" y="93.3">U3</text>
<text x="137.6" y="90.8">R7</text>
<text x="141.1" y="90.8">470</text>
<text x="38.2" y="101.4">C6</text>
<text x="50.6" y="101.4">C5</text>
<text x="137.6" y="99.3">R8</text>
<text x="141.1" y="99.3">470</text>
<text x="36.2" y="103.2">10uF</text>
<text x="47.4" y="103.2">100nF</text>
<text x="40" y="119.1">R1</text>
<text x="37.3" y="120.8">10k</text>
<text x="183.4" y="124.4">R6</text>
<text x="224" y="124.4">SW3</text>
<text x="153.6" y="126.9">ICS-43432</text>
<text x="171.6" y="126.9">U6</text>
<text x="183.4" y="126.1">100K</text>
<text x="218.7" y="126.1">KH-6X6X9H-STM</text>
<text x="239.9" y="129.6">10k</text>
<text x="239.9" y="127.9">R9</text>
<text x="47.6" y="136.7">C7</text>
<text x="21.9" y="142.4" transform="rotate(-90 21.9 142.4)">SW2</text>
<text x="37.8" y="142.4" transform="rotate(-90 37.8 142.4)">SW1</text>
<text x="47.6" y="138.5">1uF</text>
<text x="255.6" y="140.2">100uF</text>
<text x="257.6" y="138.5">C13</text>
<text x="23.7" y="148.9" transform="rotate(-90 23.7 148.9)">TS-1088-AR02016</text>
<text x="39.5" y="148.9" transform="rotate(-90 39.5 148.9)">TS-1088-AR02016</text>
<text x="134.1" y="149">220pF</text>
<text x="134.1" y="147.3">C8</text>
<text x="148.2" y="149">C9</text>
<text x="148.2" y="150.8">100nF</text>
<text x="211.7" y="152.6">GHC-YR1S2/3T</text>
<text x="217" y="150.8">U1</text>
<text x="229.3" y="154.3">R10</text>
<text x="234.6" y="154.3">1.5k</text>
<text x="24.7" y="179">10k</text>
<text x="24.7" y="177.3">R2</text>
<text x="44.1" y="179">10k</text>
<text x="44.1" y="177.3">R3</text>
</g>
<g font-size="1.8" fill="#009">
<text x="81.4" y="22.7">CC1</text>
<text x="10.9" y="38.6">CC1</text>
<text x="11.5" y="42.1">D+</text>
<text x="11.7" y="45.6">D-</text>
<text x="70.9" y="45.6">D+</text>
<text x="71.1" y="42.1">D-</text>
<text x="71.2" y="49.1">CC2</text>
<text x="80.8" y="50.9">CC2</text>
<text x="54" y="192">D-</text>
<text x="106.2" y="192">D+</text>
</g>
<g font-size="1.8" fill="#f30">
<text x="9.1" y="35.1">VBUS</text>
<text x="70.9" y="35.1">VBUS</text>
<text x="117.9" y="33.2">EXT</text>
<text x="153.8" y="33.3">VBUS</text>
<text x="273.8" y="42">3V3</text>
<text x="117.8" y="43.9">EXT</text>
<text x="155.3" y="43.9">VIN</text>
<text x="169.6" y="42.1">VIN</text>
<text x="9.1" y="52.7">VBUS</text>
<text x="70.9" y="52.7">VBUS</text>
<text x="143.6" y="86.2">EXT</text>
<text x="194.1" y="89.7">VIN</text>
<text x="254.4" y="89.6">3V3</text>
<text x="31.9" y="110.8">3V3</text>
<text x="265.3" y="121.9" transform="rotate(-90 265.3 121.9)">EXT</text>
<text x="118.3" y="140.9">3V3</text>
<text x="10.7" y="186.6">3V3</text>
<text x="30.1" y="186.6">3V3</text>
</g>
<g font-size="1.8" fill="#066">
<text x="157.3" y="93.2">L1</text>
<text x="195.2" y="93.2">L1</text>
<text x="254.4" y="93.3">D1</text>
<text x="157.3" y="96.8">L2</text>
<text x="195.2" y="96.8">L2</text>
<text x="254.4" y="96.8">D2</text>
<text x="51.8" y="117.9">D1</text>
<text x="51.8" y="121.5">D2</text>
<text x="28.7" y="128.5">IO9</text>
<text x="191.2" y="133.8">SD</text>
<text x="191.2" y="137.3">SCK</text>
<text x="247.6" y="137.3">BTN</text>
<text x="50.7" y="142.6">BTN</text>
<text x="191.2" y="140.8">WS</text>
<text x="51.5" y="146.2">IO1</text>
<text x="53.5" y="156.7">SD</text>
<text x="53.2" y="167.3">IO5</text>
<text x="53.2" y="163.8">IO4</text>
<text x="10.9" y="169.1">IO2</text>
<text x="30.4" y="169.1">WS</text>
<text x="52.8" y="170.9">SCK</text>
<text x="53.2" y="174.4">IO7</text>
<text x="53.3" y="177.9">WS</text>
<text x="106.2" y="177.9">TxD</text>
<text x="53.2" y="181.4">IO9</text>
<text x="106.2" y="181.4">RxD</text>
</g>
<g font-size="1.8" fill="#f00">
<text x="247.1" y="119.7">3V3</text>
<text x="199.7" y="156.8">3V3</text>
</g>
</svg>
